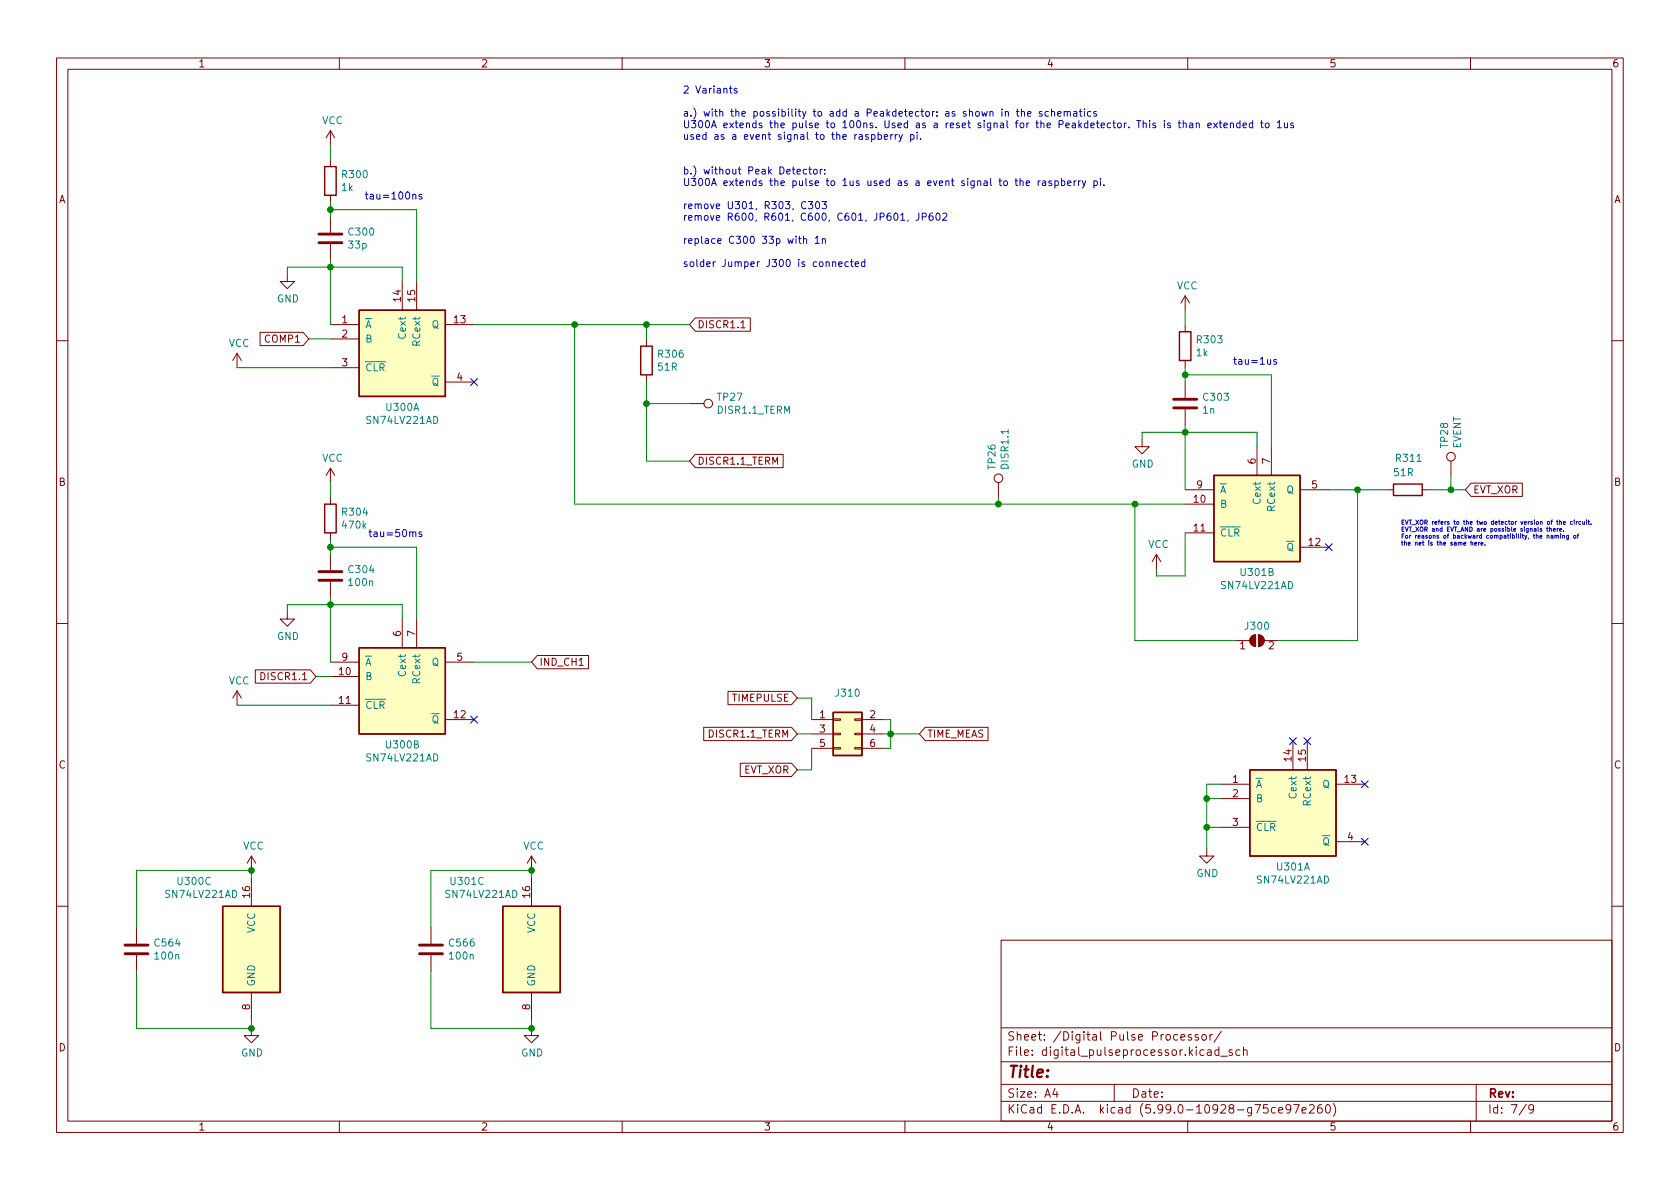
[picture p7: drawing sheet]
<svg xmlns="http://www.w3.org/2000/svg" width="297mm" height="210mm" viewBox="0 0 297 210" stroke-linecap="round" stroke-linejoin="round" font-family="sans-serif">
<g fill="none" stroke="#840000" stroke-width=".18">
<path d="M10 10.2h277v190.1h-277zM12 12.2h273v186.1h-273zM60 10.2v2M110 10.2v2M160 10.2v2M210 10.2v2M260 10.2v2M58.4 23.1v2.5M58.4 28.2v1.3M58.4 34.5v1.3M58.4 38.3v2.8M58.4 23.1l-.7 1.3"/>
<path d="M58.4 23.1l.8 1.3M46 58.8h7.6l1 1.1-1 1.2h-7.6zM50.8 48.5v1.3h1.3l-1.3 1.2-1.3-1.2h1.3M58.4 43.2v2.8M58.4 57.4h5.1M58.4 59.9h5.1M71.1 49.8v5.1M73.7 49.8v5.1M78.7 57.4h5.1M114.3 59.9v1.3M122.9 56.2h9.8v2.4h-9.8l-1-1.2zM131 58h.7"/>
<path d="M209.5 52.3v2.6M209.5 57.4v1.3M209.5 52.3l-.7 1.3M209.5 52.3l.8 1.3M10 60.2h2M41.9 62.5l-.8 1.2M41.9 62.5v2.5M41.9 62.5l.8 1.2M58.4 65h5.1M78.7 67.6h5.1M114.3 66.3v1.3M121.9 71.4h2.6"/>
<path d="M201.9 77.7v1.3h1.3l-1.3 1.3-1.2-1.3h1.2M209.5 63.7v1.3M209.5 67.6v2.8M209.5 72.4v2.8M222.2 79v5.1M224.8 79v5.1M285 60.2h2M58.4 82.8v2.5M58.4 87.9v1.2M58.4 94.2v1.3M58.4 98v2.8M58.4 82.8l-.7 1.3"/>
<path d="M58.4 82.8l.8 1.3M122.9 80.4h15.6v2.3h-15.6l-1-1.2zM176.5 85.3v2.6M204.5 98l-.8 1.3M204.5 98v2.6M204.5 98l.7 1.3M209.5 89.1h5.1M209.5 94.2h5.1M209.5 86.6h5.1M229.9 96.8h5M229.9 86.6h5M245.1 86.6h1.3"/>
<path d="M251.5 86.6h1.2M256.5 81.5v2.6M260.1 85.4h9.1v2.4h-9.1l-1-1.2zM10 110.2h2M45.1 118.5h9.8l1 1.1-1 1.2h-9.8zM50.8 108.2v1.3h1.3l-1.3 1.2-1.3-1.2h1.3M58.4 102.9v2.8M58.4 119.6h5.1M58.4 117.1h5.1M71.1 109.5v5M73.7 109.5v5M78.7 117.1h5.1"/>
<path d="M95 115.9h9.1v2.4h-9.1l-1-1.2zM218.4 113.3h2.6M221.3 112.6l.7-.3v2a1.02 1.02 0 0 1-.9-.6 1.02 1.02 0 0 1 .2-1.1zM222.5 112.3a1.02 1.02 0 0 1 1 1 1.02 1.02 0 0 1-1 1zM223.5 113.3h2.6M285 110.2h2M41.9 122.2v2.5M41.9 122.2l-.8 1.2M41.9 122.2l.8 1.2M58.4 124.7h5.1M78.7 127.2h5.1M124.4 128.6h15.6l1 1.2-1 1.2h-15.6z"/>
<path d="M128.7 122.3h11.3l1 1.1-1 1.2h-11.3zM130.9 135h9.1l1 1.1-1 1.2h-9.1zM143.5 127.2h3.8M143.5 129.8h3.8M143.5 132.3h3.8M147.3 132.2h1.3v.3h-1.3zM147.3 129.7h1.3v.2h-1.3zM147.3 127.1h1.3v.3h-1.3zM151.1 132.2h1.3v.3h-1.3zM151.1 129.7h1.3v.2h-1.3zM151.1 127.1h1.3v.3h-1.3zM152.4 127.2h3.8"/>
<path d="M152.4 129.8h3.8M152.4 132.3h3.8M163.6 128.6h11.1v2.4h-11.1l-1-1.2zM215.9 138.7h5.1M228.6 131.1v5M231.1 131.1v5M236.2 138.7h5.1M44.4 151.4v2.5M44.4 155.2v5.1M44.4 151.4l-.7 1.2M44.4 151.4l.8 1.2M94 151.4v2.5"/>
<path d="M94 155.2v5.1M94 151.4l-.8 1.2M94 151.4l.7 1.2M213.4 150.1v1.3h1.2l-1.2 1.2-1.3-1.2h1.3M215.9 141.2h5.1M215.9 146.3h5.1M236.2 148.8h5.1M10 160.2h2M24.1 164.1v2.8M24.1 168.9v2.8M44.4 175.5v5.1M76.2 164.1v2.8"/>
<path d="M76.2 168.9v2.8M94 175.5v5.1M177 166.3h108v32h-108zM285 160.2h2M44.4 181.9v1.2h1.3l-1.3 1.3-1.2-1.3h1.2M60 198.3v2M94 181.9v1.2h1.2l-1.2 1.3-1.3-1.3h1.3M110 198.3v2M160 198.3v2M177 194.8h108M177 191.8h108M177 187.8h108"/>
<path d="M177 181.8h108M186.5 192.5l-.4 1h1M186.9 193v1M197 191.8v3M208.2 183l-.4-.1-.3 .3v.4l.1 .3h.6M208.8 183.4l.7-.1-.1-.3-.4-.1-.2 .2 .1 .8h.5M210 198.3v2M210.6 183l-.3-.1-.2 .2v.3l.5 .1v.4h-.5M211.9 183l-.4-.1-.2 .2 .1 .3 .5 .1v.4h-.6M212.6 183.1l.2-.2 .4 .2 .1 .5-.2 .3h-.3l-.2-.1zM213.5 185.7h.6v.9M213.9 182.9v1"/>
<path d="M214.1 186l-.5 .1a.29 .29 0 0 0-.2 .2 .29 .29 0 0 0 .2 .3h.5M214.4 182.9l-.3 .1-.2 .2M215.5 185.7l-.4-.1-.3 .3v.4l.1 .3h.6M215.5 185.1v1.5M215.9 186.8h1.1M215.9 182.4l-1.3 1.9M217.9 185.7l-.4-.1-.2 .2 .1 .3 .5 .1v.4h-.6M219.2 185.7l-.4-.1-.3 .3v.4l.1 .3h.6M219.9 185.8l.2-.2 .3 .1 .1 .9M219.9 185.1v1.5M225.5 195.9l-.4-.1-.3 .3v.4l.1 .3h.6M226.1 196.3l.7-.1-.1-.3-.4-.1-.2 .2v.8h.6"/>
<path d="M228.2 196l-.3 .3-.4-.1-.1-.2 .1-.6 .4-.1 .2 .2a.99 .99 0 0 1-.3 1.3h-.3M228.7 195.3h1l-.6 1.5M230.2 196.3l.7-.1v-.3l-.5-.1-.2 .2 .1 .8h.6M231.5 195.5l.6-.2 .2 .2 .1 .3-1 1h1M233.6 195.3a.59 .59 0 0 0-.7 .7v.5l.2 .3h.4l.2-.1 .1-.5-.2-.2-.4-.1-.3 .3M234.6 195.4l.1-.1a.81 .81 0 0 1 .6 .7 .81 .81 0 0 1-.3 .8h-.1a.81 .81 0 0 1-.6-.6 .81 .81 0 0 1 .3-.8zM235.7 195.1a1.72 1.72 0 0 1 0 2.3M260 198.3v2M261 191.8v6.5M269.9 195.3l-1.3 1.9M271.2 196l-.3 .3h-.3l-.3-.3 .1-.6 .5-.1 .2 .2a.99 .99 0 0 1-.4 1.3h-.3"/>
<circle cx="125.2" cy="71.4" r=".76"/>
<circle cx="176.5" cy="84.6" r=".76"/>
<circle cx="256.5" cy="80.8" r=".76"/>
</g>
<path d="M57.4 29.5h2v5h-2zM63.5 54.9h15.2v15.2h-15.2zM208.5 58.7h2.1v5h-2.1zM113.3 61.2h2v5.1h-2zM57.4 89.1h2v5.1h-2zM214.6 84.1h15.3v15.2h-15.3zM246.4 85.6h5.1v2h-5.1zM63.5 114.5h15.2v15.3h-15.2zM147.3 126h5.1v7.6h-5.1zM221 136.1h15.2v15.3h-15.2zM39.4 160.3h10.1v15.2h-10.1zM88.9 160.3h10.2v15.2h-10.2z" fill="none" stroke="#840000" stroke-width=".25"/>
<path d="M56.4 42.9h4.1M56.4 41.4h4.1M207.5 72.1h4.1M207.5 70.6h4.1M56.4 102.6h4.1M56.4 101.1h4.1M22.1 168.7h4.1M22.1 167.1h4.1M74.2 168.7h4M74.2 167.1h4" fill="none" stroke="#840000" stroke-width=".51"/>
<g fill="#ffffc2" stroke="#ffffc2" stroke-width=".18">
<path d="M39.4 160.3h10.1v15.2h-10.1z"/>
<path d="M221 136.1h15.2v15.3h-15.2z"/>
<path d="M214.6 84.1h15.3v15.2h-15.3z"/>
<path d="M63.5 114.5h15.2v15.3h-15.2z"/>
<path d="M147.3 126h5.1v7.6h-5.1z"/>
<path d="M88.9 160.3h10.2v15.2h-10.2z"/>
<path d="M63.5 54.9h15.2v15.2h-15.2z"/>
</g>
<g fill="#840000" stroke="#840000" stroke-width=".18">
<path d="M221.3 112.6l.7-.3v2a1.02 1.02 0 0 1-.9-.6 1.02 1.02 0 0 1 .2-1.1z"/>
<path d="M222.5 112.3a1.02 1.02 0 0 1 1 1 1.02 1.02 0 0 1-1 1z"/>
</g>
<g fill="none" stroke="#0000c2" stroke-width=".18">
<path d="M129 15.6h.4M129.1 15.2v1.1l.3 .2M130.3 15.7l-.3-.1-.2 .2 .1 .2 .4 .1v.3h-.5M179.7 19.7h.5M179.9 19.3v1.1l.3 .2M180.6 19.8l.2-.1 .3 .1v.8M180.6 19.3v1.3M184.2 19.8l-.3-.1-.2 .2 .1 .2 .4 .1v.3h-.5M185.4 19.8l-.4-.1-.2 .2 .1 .6h.5M185.9 19.8l.2-.1 .3 .1 .1 .8M185.9 19.3v1.3M188.2 19.8l.1-.1 .3 .1 .1 .8"/>
<path d="M188.2 19.7v.9M188.7 19.9l.2-.2 .3 .1v.8M189.9 19.8h.4l.1 .8M190.8 19.7h.5M191 19.3v1.1l.3 .2M191.7 19.3v.1M191.7 19.7v.9M192.9 19.8l-.4-.1-.2 .2 .1 .6h.5M193.8 19.8l-.3-.1-.1 .2v.2l.4 .1v.3h-.4M64.6 34.4h.5M64.8 33.9v1.1l.3 .2M65.5 34.4h.5v.8"/>
<path d="M66 34.7h-.4l-.2 .2 .2 .3 .4-.1M140.9 30.4l.6-.2v-.2l-.4-.1-.2 .2 .1 .6h.5M142.5 35.8a.6 .6 0 0 0-.8 .4 .6 .6 0 0 0 .6 .7l.2-.1M142.6 30l-.3-.1-.3 .3 .1 .5h.5M142.9 35.6h.8l-.4 .5 .3 .1v.6l-.1 .1-.6-.1M143 29.9h.5M143.2 29.5v1.1l.3 .2M143.9 30l.4-.1 .2 .3v.3l-.2 .3-.4-.1-.1-.2zM144.3 35.8l.2-.2a.68 .68 0 0 1 .4 .7 .68 .68 0 0 1-.4 .6l-.2-.1-.1-.4zM145 29.9v.9M145.3 35.6h.8l-.4 .5 .4 .1v.6l-.2 .1-.6-.1M145.4 29.9l-.4 .3"/>
<path d="M145.8 30.7v.1M145.8 30v.1M154.1 23.9l.4-.1 .2 .2-.1 .6h-.5M154.1 23.8v1.3M155.3 23.9l.3-.1 .3 .2-.2 .6h-.4M155.3 23.4v1.2M156.3 24.2l.7-.1-.1-.2-.4-.1-.2 .2 .1 .6h.5M157.5 23.8v.8M157.9 23.8l-.4 .2M158.3 23.8v.8M158.6 23.8l-.3 .2M158.9 23.8l.3 .8"/>
<path d="M159.2 38l.4-.3v1.3M159.2 39h.8M159.6 23.8l-.5 1.1-.2 .2M160.6 38.9l-.1 .2M161 23.9l.4-.1 .2 .2-.1 .6h-.5M161 23.8v1.3M162.2 23.8v.8M162.5 37.7v.9a.41 .41 0 0 1-.5 .4M162.8 24.5v.1M163.1 38.3h.6l.1-.2-.1-.3-.6-.1v1.3M164.9 37.7h-.4a.85 .85 0 0 0 0 1.3l.4-.2 .1-.4-.2-.2h-.3l-.2 .2M165.6 37.8l.2-.1a.68 .68 0 0 1 .4 .6 .68 .68 0 0 1-.4 .7l-.2-.2-.1-.3z"/>
<path d="M166.7 37.8l.5-.1 .2 .3-.8 1h.8M179.4 32h.5M179.6 31.6v1l.3 .2M180.4 32.1l.1-.1h.3l.1 .8M180.4 31.6v1.2M181.4 32.4l.6-.1v-.3h-.4l-.2 .2 .1 .6h.5M181.7 20.1l.6-.1-.1-.2-.3-.1-.2 .2v.6h.5M183.6 32v.8M183.9 32l-.3 .2M184.3 32h.5l.1 .8M184.9 32.3h-.4l-.2 .2 .2 .3h.4M185.9 32h-.3l-.2 .2 .1 .1 .4 .2v.3h-.5"/>
<path d="M186.5 32h.4l.2 .2-.1 .6h-.5M186.5 32v1.2M187 20.1l.6-.1v-.2l-.4-.1-.2 .2 .1 .6h.5M187.7 32h.3l.3 .2-.1 .6h-.5M187.7 31.6v1.2M188.8 32.4l.6-.1-.1-.3h-.4l-.1 .2v.6h.5M189.9 32v.8M190.3 32l-.4 .2M190.4 20l-.4 .1-.2 .1 .2 .4 .4-.1M190.7 32v.8M191.1 32l-.4 .2M191.4 32l.3 .8"/>
<path d="M192 32l-.5 1.1-.1 .1M193.4 32h.4l.2 .2-.1 .6h-.5M193.4 32v1.2M194.6 31.6v.1M194.6 32v.8M195.2 32.7v.1M206.9 21.8h-.3l-.2 .1 .1 .2 .4 .1v.3h-.5M208.3 21.8h.5M208.5 21.3v1.1l.3 .2M209.2 21.9l.2-.1h.3v.8M209.2 21.3v1.3M210.4 21.8h.4l.1 .8"/>
<path d="M210.9 22.1h-.4l-.2 .2 .2 .3 .4-.1M211.5 21.9l.2-.1h.3v.8M211.5 21.8v.8M213.6 22.2l.6-.1-.1-.3h-.4l-.1 .1v.6h.5M214.6 21.8l.7 .8M215.3 21.8l-.7 .8M215.6 21.8h.4M215.7 21.3v1.1l.3 .2M216.4 22.2l.6-.1-.1-.3h-.3l-.2 .1 .1 .6h.4M217.5 21.9l.2-.1h.3l.1 .8M217.5 21.8v.8M219.2 21.8h-.3l-.3 .2 .2 .5h.4"/>
<path d="M219.2 21.3v1.3M219.8 22.2l.6-.1-.1-.3h-.3l-.2 .1v.6h.5M221.5 21.8h-.4l-.2 .2 .1 .5h.5M221.5 21.3v1.3M222.9 21.8h.5M223.1 21.3v1.1l.3 .2M223.8 21.8h.3l.3 .2v.4l-.3 .2-.3-.1-.1-.1zM225.8 21.7l.4-.4v1.3M225.8 22.6h.8M227.1 21.8l.1 .7 .3 .1 .1-.1M227.6 21.8v.8M228.7 21.8h-.3l-.2 .1 .1 .2 .4 .1v.3h-.5"/>
<path d="M141.2 42.2h.5M141.3 41.8v1.1l.4 .1M142.1 42.3l.2-.1 .3 .1v.7M142.1 41.8v1.2M144.1 42.1l.4-.3v1.2M144.1 43h.8M145.4 42.3l.2-.1 .3 .1v.7M145.4 42.2v.8M147.2 46.4l.2-.1h.3l.1 .8M147.2 46.3v.8M148.3 46.7l.6-.1-.1-.3h-.3l-.2 .2 .1 .6h.4M150 46.3h-.4l-.2 .2 .1 .6h.5"/>
<path d="M150.4 46.3h.4M150.5 45.9v1.1l.3 .1M151.2 46.7l.6-.1v-.3h-.4l-.2 .2 .1 .6h.5M152.9 46.3h-.4l-.2 .2 .1 .6h.5M152.9 45.9v1.2M218.1 63.6h.5M218.3 63.1v1.1l.3 .2M65.2 94.1h.5M65.4 93.6v1.1l.3 .2M66.7 94.4h-.4l-.2 .2 .2 .3 .4-.1M260.1 96l.3-.1v.5M260.1 95.6v.8"/>
<path d="M260.7 96.2l.4-.1v-.2l-.4 .1 .1 .4h.3M261.4 95.9v.5M261.6 95.9l-.2 .1M261.9 96.2l.3-.1v-.2l-.3 .1v.4h.3M262.6 96.3v.1M273.4 93.4h.3M273.5 93.2v.6l.2 .2M273.5 94.7h.3l.1 .5M273.5 94.7v.5M274 93.5h.3v.5M274 93.2v.8M274.2 94.7h.3l.1 .5"/>
<path d="M274.6 94.9l-.4 .1 .1 .2 .3-.1M274.6 93.7l.4-.1v-.1l-.4 .1 .1 .3h.3M274.9 94.7h.3l.1 .5M274.9 94.7v.5M275.2 92.2h.3M275.3 94.8l.2-.1 .1 .5M275.3 92v.6l.2 .1M275.3 93.4v.6M275.5 93.4l-.2 .2M275.8 92.3h.3v.4M275.8 93.7l.3-.1v-.1l-.3 .1v.3h.3M275.8 92v.7"/>
<path d="M275.9 94.4v.1M275.9 94.7v.5M276.3 94.7h.3v.5M276.3 94.7v.5M276.4 92.5l.4-.1-.1-.1h-.3l.1 .4h.2M276.5 93.9v.1M277.3 94.7v.6l-.1 .1h-.2M277.3 94.7h-.2l-.1 .1v.3h.3M278 92.3l-.2-.1-.2 .2 .1 .3h.3M278.3 94.7h.2l.1 .1-.1 .4-.3-.2zM278.3 92h.1M278.3 92.2v.5"/>
<path d="M278.7 92.2v.5M278.8 94.7h.3M278.9 92.2l-.2 .2M279.1 94.4l-.1 .1v.7M279.5 92.3l-.2-.1-.2 .2 .1 .3h.3M279.8 92.2l.1 .5h.3M280.2 92.2v.5M280.5 92h.1M280.5 92.2v.5M280.8 92.2h.3M280.9 92v.6l.2 .1M281.3 92.7h.1"/>
</g>
<g fill="none" stroke="#008400" stroke-width=".18">
<path d="M58.4 37.1h15.3v12.7M58.4 25.6v2.6M58.4 35.8v2.5M50.8 48.5v-1.3h20.3v2.6M54.6 59.9h3.8M58.4 46v11.4M83.8 57.4h38.1M101.6 57.4v31.7h107.9M114.3 57.4v2.5M209.5 54.9v2.5M41.9 65h16.5M114.3 67.6v13.9h7.6"/>
<path d="M114.3 71.4h7.6M201.9 77.7v-1.3h20.3v2.6M209.5 65v2.6M209.5 75.2v11.4M209.5 66.3h15.3v12.7M58.4 96.8h15.3v12.7M58.4 85.3v2.6M58.4 95.5v2.5M176.5 87.9v1.2M200.7 89.1v24.2h17.7M209.5 94.2v7.6h-5v-1.2M234.9 86.6h10.2"/>
<path d="M240 86.6v26.7h-13.9M252.7 86.6h6.4M256.5 84.1v2.5M50.8 108.2v-1.3h20.3v2.6M55.9 119.6h2.5M58.4 105.7v11.4M83.8 117.1h10.2M41.9 124.7h16.5M141 129.8h2.5M141 123.4h2.5v3.8M143.5 132.3v3.8h-2.5M156.2 127.2h1.3v5.1h-1.3"/>
<path d="M156.2 129.8h6.4M215.9 138.7h-2.5v11.4M44.4 155.2v-1.3h-20.3v10.2M94 155.2v-1.3h-17.8v10.2M213.4 141.2h2.5M213.4 146.3h2.5M24.1 171.7v10.2h20.3v-1.3M76.2 171.7v10.2h17.8v-1.3"/>
</g>
<g fill="none" stroke="#000084" stroke-width=".18">
<path d="M83.2 66.9l1.2 1.3M84.4 66.9l-1.2 1.3M234.3 96.2l1.3 1.2M235.6 96.2l-1.3 1.2M83.2 126.6l1.2 1.3M84.4 126.6l-1.2 1.3M228 130.4l1.2 1.3M229.2 130.4l-1.2 1.3M230.5 130.4l1.2 1.3M231.7 130.4l-1.2 1.3M240.7 138.1l1.2 1.2M241.9 138.1l-1.2 1.2"/>
<path d="M240.7 148.2l1.2 1.2M241.9 148.2l-1.2 1.2"/>
</g>
<g fill="#008400" stroke="#008400" stroke-width=".18">
<circle cx="94" cy="153.9" r=".51"/>
<circle cx="94" cy="181.9" r=".51"/>
<circle cx="114.3" cy="57.4" r=".51"/>
<circle cx="114.3" cy="71.4" r=".51"/>
<circle cx="157.5" cy="129.8" r=".51"/>
<circle cx="58.4" cy="47.2" r=".51"/>
<circle cx="58.4" cy="96.8" r=".51"/>
<circle cx="58.4" cy="37.1" r=".51"/>
<circle cx="101.6" cy="57.4" r=".51"/>
<circle cx="44.5" cy="181.9" r=".51"/>
<circle cx="44.5" cy="153.9" r=".51"/>
<circle cx="58.4" cy="106.9" r=".51"/>
<circle cx="200.7" cy="89.1" r=".51"/>
<circle cx="213.4" cy="141.2" r=".51"/>
<circle cx="240" cy="86.6" r=".51"/>
<circle cx="256.5" cy="86.6" r=".51"/>
<circle cx="213.4" cy="146.3" r=".51"/>
<circle cx="176.5" cy="89.1" r=".51"/>
<circle cx="209.6" cy="76.4" r=".51"/>
<circle cx="209.6" cy="66.3" r=".51"/>
</g>
<text font-size="2.8" fill="#840000" x="178" y="190.6">Title:</text>
<g font-size="2.1" fill="#840000">
<text x="178" y="184">Sheet: /Digital Pulse Processor/</text>
<text x="178" y="186.7">File: digital_pulseprocessor.kicad_sch</text>
<text x="178" y="196.9">KiCad E.D.A. kicad (5.99.0-10928-g75ce97e260)</text>
<text x="178" y="194.1">Size: A4</text>
<text x="200" y="194.1">Date:</text>
<text x="263" y="194.1">Rev:</text>
<text x="263" y="196.9">Id: 7/9</text>
</g>
<g font-size="1.8" fill="#840000">
<text x="35" y="11.9">1</text>
<text x="85" y="11.9">2</text>
<text x="135" y="11.9">3</text>
<text x="185" y="11.9">4</text>
<text x="235" y="11.9">5</text>
<text x="285" y="11.9">6</text>
<text x="10.3" y="35.9">A</text>
<text x="285.3" y="35.9">A</text>
<text x="70.9" y="53.3" transform="rotate(-90 70.9 53.3)">14</text>
<text x="73.4" y="53.3" transform="rotate(-90 73.4 53.3)">15</text>
<text x="60.5" y="57.1">1</text>
<text x="60.5" y="59.7">2</text>
<text x="80.3" y="57.1">13</text>
<text x="123.3" y="58">DISCR1.1</text>
<text x="47" y="60.6">COMP1</text>
<text x="60.5" y="64.8">3</text>
<text x="80.8" y="67.3">4</text>
<text x="123.3" y="82.2">DISCR1.1_TERM</text>
<text x="222" y="82" transform="rotate(-90 222 82)">6</text>
<text x="224.5" y="82" transform="rotate(-90 224.5 82)">7</text>
<text x="10.3" y="85.9">B</text>
<text x="211.1" y="88.9">10</text>
<text x="211.6" y="86.4">9</text>
<text x="231.9" y="86.4">5</text>
<text x="260.4" y="87.2">EVT_XOR</text>
<text x="285.3" y="85.9">B</text>
<text x="211.1" y="94">11</text>
<text x="231.4" y="96.5">12</text>
<text x="70.9" y="112.5" transform="rotate(-90 70.9 112.5)">6</text>
<text x="73.4" y="112.5" transform="rotate(-90 73.4 112.5)">7</text>
<text x="60" y="119.4">10</text>
<text x="60.5" y="116.8">9</text>
<text x="80.8" y="116.8">5</text>
<text x="95.3" y="117.7">IND_CH1</text>
<text x="219.2" y="114.8">1</text>
<text x="224.3" y="114.8">2</text>
<text x="46.6" y="120.3">DISCR1.1</text>
<text x="60" y="124.5">11</text>
<text x="129.5" y="124.1">TIMEPULSE</text>
<text x="80.3" y="127">12</text>
<text x="125.7" y="130.4">DISCR1.1_TERM</text>
<text x="144.9" y="127">1</text>
<text x="144.9" y="129.5">3</text>
<text x="153.8" y="127">2</text>
<text x="153.8" y="129.5">4</text>
<text x="163.9" y="130.4">TIME_MEAS</text>
<text x="10.3" y="135.9">C</text>
<text x="131.4" y="136.8">EVT_XOR</text>
<text x="144.9" y="132.1">5</text>
<text x="153.8" y="132.1">6</text>
<text x="228.3" y="134.6" transform="rotate(-90 228.3 134.6)">14</text>
<text x="230.9" y="134.6" transform="rotate(-90 230.9 134.6)">15</text>
<text x="285.3" y="135.9">C</text>
<text x="217.9" y="138.4">1</text>
<text x="217.9" y="141">2</text>
<text x="237.8" y="138.4">13</text>
<text x="217.9" y="146">3</text>
<text x="238.3" y="148.6">4</text>
<text x="44.2" y="158.7" transform="rotate(-90 44.2 158.7)">16</text>
<text x="93.7" y="158.7" transform="rotate(-90 93.7 158.7)">16</text>
<text x="44.2" y="178.5" transform="rotate(-90 44.2 178.5)">8</text>
<text x="93.7" y="178.5" transform="rotate(-90 93.7 178.5)">8</text>
<text x="10.3" y="185.9">D</text>
<text x="285.3" y="185.9">D</text>
<text x="35" y="199.9">1</text>
<text x="85" y="199.9">2</text>
<text x="135" y="199.9">3</text>
<text x="185" y="199.9">4</text>
<text x="235" y="199.9">5</text>
<text x="285" y="199.9">6</text>
</g>
<g font-size="1.8" fill="#0000c2">
<text x="120.6" y="16.5">2 Variants</text>
<text x="120.6" y="20.6">a.) with the possibility to add a Peakdetector: as shown in the schematics</text>
<text x="120.6" y="22.7">U300A extends the pulse to 100ns. Used as a reset signal for the Peakdetector. This is than extended to 1us</text>
<text x="120.6" y="24.7">used as a event signal to the raspberry pi.</text>
<text x="66.2" y="35.3">tau=100ns</text>
<text x="120.6" y="30.8">b.) without Peak Detector:</text>
<text x="120.6" y="32.9">U300A extends the pulse to 1us used as a event signal to the raspberry pi.</text>
<text x="120.6" y="37">remove U301, R303, C303</text>
<text x="120.6" y="39">remove R600, R601, C600, C601, JP601, JP602</text>
<text x="120.6" y="43.1">replace C300 33p with 1n</text>
<text x="120.6" y="47.2">solder Jumper J300 is connected</text>
<text x="219.3" y="64.5">tau=1us</text>
<text x="66.7" y="95">tau=50ms</text>
</g>
<g font-size="1.8" fill="#008484">
<text x="56.9" y="22">VCC</text>
<text x="60.4" y="33.8">1k</text>
<text x="60.6" y="31.5">R300</text>
<text x="61.8" y="41.6">C300</text>
<text x="61.7" y="43.9">33p</text>
<text x="48.9" y="53.5">GND</text>
<text x="208.1" y="51.2">VCC</text>
<text x="64.5" y="58">~A</text>
<text x="71.8" y="59.7" transform="rotate(-90 71.8 59.7)">Cext</text>
<text x="76.3" y="58">Q</text>
<text x="40.4" y="61.3">VCC</text>
<text x="64.5" y="60.6">B</text>
<text x="64.5" y="65.7">~CLR</text>
<text x="74.3" y="61" transform="rotate(-90 74.3 61)">RCext</text>
<text x="116.4" y="65.5">51R</text>
<text x="116.5" y="63.2">R306</text>
<text x="211.5" y="63">1k</text>
<text x="211.7" y="60.7">R303</text>
<text x="76.3" y="68.2">~Q</text>
<text x="126.9" y="70.9">TP27</text>
<text x="212.9" y="70.9">C303</text>
<text x="65" y="74.9">SN74LV221AD</text>
<text x="68.4" y="72.6">U300A</text>
<text x="127" y="73.2">DISR1.1_TERM</text>
<text x="212.7" y="73.1">1n</text>
<text x="56.9" y="81.6">VCC</text>
<text x="176" y="82.9" transform="rotate(-90 176 82.9)">TP26</text>
<text x="178.3" y="82.8" transform="rotate(-90 178.3 82.8)">DISR1.1</text>
<text x="200.1" y="82.7">GND</text>
<text x="246.9" y="81.7">R311</text>
<text x="256" y="79.1" transform="rotate(-90 256 79.1)">TP28</text>
<text x="258.3" y="79.4" transform="rotate(-90 258.3 79.4)">EVENT</text>
<text x="215.6" y="89.8">B</text>
<text x="215.6" y="87.2">~A</text>
<text x="222.9" y="88.9" transform="rotate(-90 222.9 88.9)">Cext</text>
<text x="227.5" y="87.2">Q</text>
<text x="246.5" y="84.2">51R</text>
<text x="60.6" y="91.2">R304</text>
<text x="60.6" y="93.5">470k</text>
<text x="215.6" y="94.9">~CLR</text>
<text x="225.4" y="90.2" transform="rotate(-90 225.4 90.2)">RCext</text>
<text x="61.8" y="101.3">C304</text>
<text x="203" y="96.9">VCC</text>
<text x="219.5" y="101.8">U301B</text>
<text x="227.5" y="97.4">~Q</text>
<text x="61.8" y="103.6">100n</text>
<text x="216.2" y="104.2">SN74LV221AD</text>
<text x="48.9" y="113.2">GND</text>
<text x="220.3" y="111.3">J300</text>
<text x="64.5" y="117.7">~A</text>
<text x="71.8" y="119.4" transform="rotate(-90 71.8 119.4)">Cext</text>
<text x="76.3" y="117.7">Q</text>
<text x="40.4" y="121">VCC</text>
<text x="64.5" y="120.3">B</text>
<text x="64.5" y="125.3">~CLR</text>
<text x="74.3" y="120.7" transform="rotate(-90 74.3 120.7)">RCext</text>
<text x="147.9" y="123.2">J310</text>
<text x="76.3" y="127.9">~Q</text>
<text x="65" y="134.6">SN74LV221AD</text>
<text x="68.4" y="132.3">U300B</text>
<text x="222" y="139.3">~A</text>
<text x="222" y="141.9">B</text>
<text x="229.2" y="141" transform="rotate(-90 229.2 141)">Cext</text>
<text x="231.8" y="142.3" transform="rotate(-90 231.8 142.3)">RCext</text>
<text x="233.8" y="139.3">Q</text>
<text x="222" y="146.9">~CLR</text>
<text x="233.8" y="149.5">~Q</text>
<text x="43" y="150.2">VCC</text>
<text x="92.5" y="150.2">VCC</text>
<text x="211.5" y="155.1">GND</text>
<text x="225.8" y="153.9">U301A</text>
<text x="29.5" y="158.8">SN74LV221AD</text>
<text x="31.5" y="156.5">U300C</text>
<text x="79" y="158.8">SN74LV221AD</text>
<text x="79.8" y="156.5">U301C</text>
<text x="222.5" y="156.2">SN74LV221AD</text>
<text x="27.5" y="167.4">C564</text>
<text x="45.1" y="165" transform="rotate(-90 45.1 165)">VCC</text>
<text x="79.5" y="167.4">C566</text>
<text x="94.6" y="165" transform="rotate(-90 94.6 165)">VCC</text>
<text x="27.5" y="169.7">100n</text>
<text x="79.6" y="169.7">100n</text>
<text x="45.1" y="174.5" transform="rotate(-90 45.1 174.5)">GND</text>
<text x="94.6" y="174.5" transform="rotate(-90 94.6 174.5)">GND</text>
<text x="42.6" y="186.8">GND</text>
<text x="92.1" y="186.8">GND</text>
</g>
<g font-size="1.1" fill="#0000c2">
<text x="247.6" y="92.8">EVT_XOR refers to the two detector version of the circuit.</text>
<text x="247.6" y="94">EVT_XOR and EVT_AND are possible signals there.</text>
<text x="247.6" y="95.2">For reasons of backward compatibility, the naming of</text>
<text x="247.6" y="96.4">the net is the same here.</text>
</g>
</svg>
